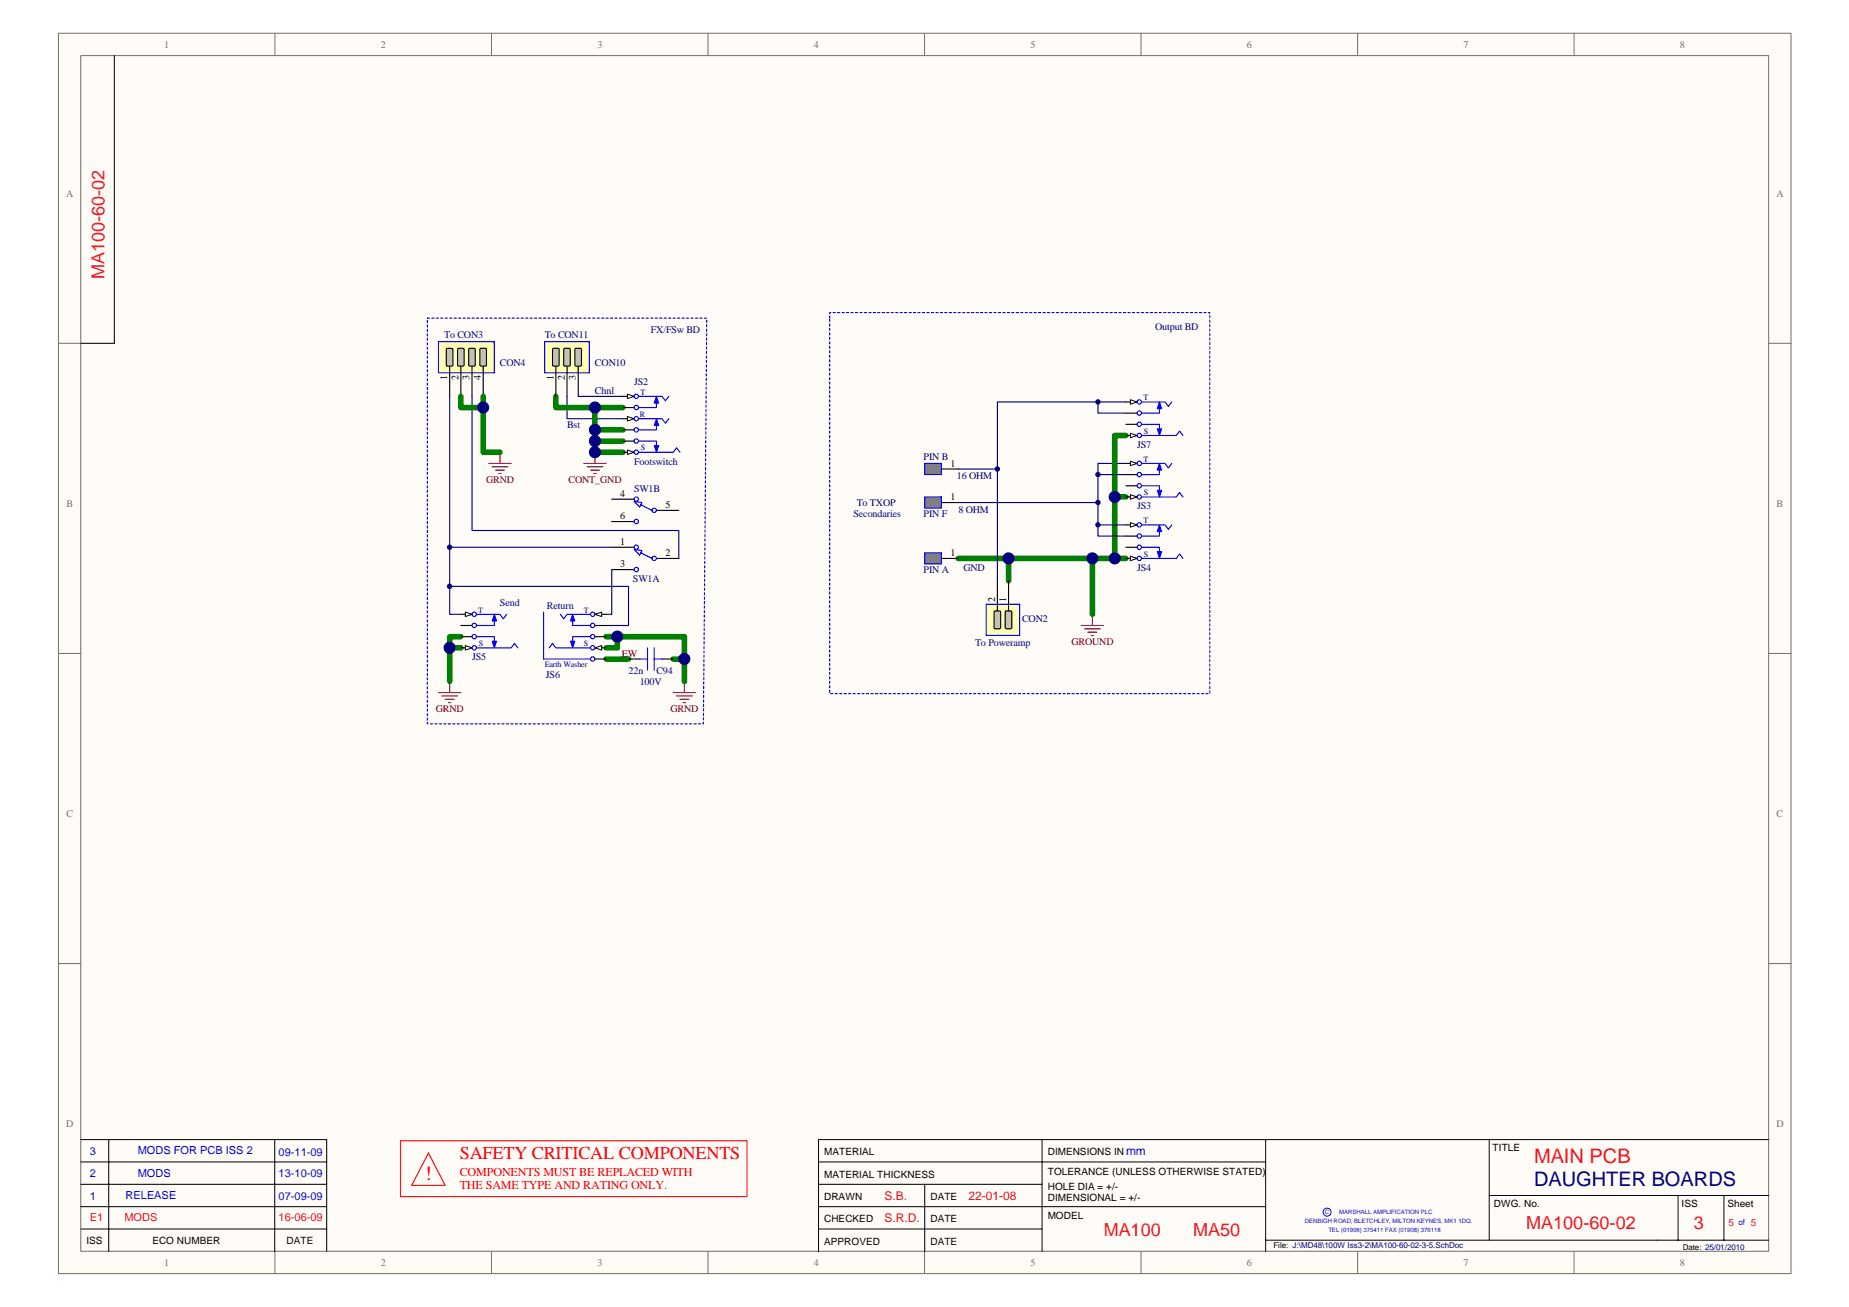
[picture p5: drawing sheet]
<svg xmlns="http://www.w3.org/2000/svg" width="420mm" height="297mm" viewBox="0 0 420 297" stroke-linecap="round" stroke-linejoin="round" font-family="sans-serif">
<path d="M13.3 7.6h393.7v281.9h-393.7z" fill="#fffcf8"/>
<path d="M13.3 7.6h393.7v281.9h-393.7z" fill="none" stroke="#706f64" stroke-width=".23"/>
<path d="M18.4 12.7h383.5v271.7h-383.5z" fill="#fffcf8"/>
<g fill="none" stroke="#706f64" stroke-width=".23">
<path d="M18.4 12.6h383.5v271.8h-383.5zM62.5 7.5v5.1M111.7 7.5v5.1M160.9 7.5v5.1M210.1 7.5v5.1M259.3 7.5v5.1M308.5 7.5v5.1M357.7 7.5v5.1M13.3 78h5.1M401.9 78h5.1M13.3 148.5h5.1M401.9 148.5h5.1"/>
<path d="M13.3 219h5.1M401.9 219h5.1M62.5 284.4v5.1M111.7 284.4v5.1M160.9 284.4v5.1M210.1 284.4v5.1M259.3 284.4v5.1M308.5 284.4v5.1M357.7 284.4v5.1"/>
</g>
<g fill="none" stroke="#000" stroke-width=".23">
<path d="M26 12.6v65.4h-7.6M18.4 259h55.8v25.4M24.7 259v25.4M62.4 259v25.4M236.8 259v25.4M287.6 259h-101.6v25.4M338.4 259v22.9M401.9 259h-114.3v25.4M18.4 264.1h55.8M18.4 269.2h55.8M18.4 274.2h55.8M18.4 279.3h55.8"/>
<path d="M186 264.1h101.6M186 269.2h50.8M186 274.2h101.6M186 279.3h50.8M210.1 269.2v15.2M338.4 271.7h63.5M381.3 271.7v10.2M391.7 271.7v10.2M287.6 281.9h114.3"/>
</g>
<path d="M300.7 275.4a.9 .9 0 0 1 1.3-.7 .9 .9 0 0 1 0 1.5 .9 .9 0 0 1-1.3-.7" fill="none" stroke="#00f" stroke-width=".23"/>
<g fill="none" stroke="#800000" stroke-width=".25">
<path d="M111.1 105.3h5.1M111.8 106.1h3.6M112.6 106.8h2M113.4 107.6h.5M113.6 102.8v2.5M132.7 105.3h5M133.4 106.1h3.6M134.2 106.8h2M134.9 107.6h.6M135.2 102.8v2.5M99.6 157.4h5.1M100.4 158.2h3.6"/>
<path d="M101.2 158.9h2M101.9 159.7h.5M102.2 154.9v2.5M153 157.4h5.1M153.7 158.2h3.6M154.5 158.9h2M155.3 159.7h.5M155.5 154.9v2.5"/>
</g>
<path d="M126.3 90.1v2.5h8.9M141.6 97.7h-6.4v2.5M141.6 92.6h-6.4v5.1M141.6 100.2h-6.4v2.6h6.4M104.7 147.2h-2.5v7.7M104.7 144.7h-2.5v2.5M137.7 144.7h2.6v2.5h-2.6M137.7 149.8h5.1M140.3 144.7h15.2v5.1M153 149.8h2.5v5.1" fill="none" stroke="#008000" stroke-width="1.3"/>
<path d="M128.9 90.1v5.1h12.7M131.4 90.1h10.2M104.7 139.6h-2.5v-6.3h40.6v8.9h-5.1" fill="none" stroke="#000080" stroke-width=".25"/>
<path d="M97.1 72.3h63.5l-.8 92.2h-62.7v-92.2" fill="none" stroke="#00f" stroke-width=".25" stroke-dasharray=".5 .5"/>
<path d="M142.8 149.8h2.6M150.4 149.8h2.6" fill="none" stroke="#000" stroke-width=".25"/>
<path d="M145.4 149.8h1.7M147.1 147.2v5.1M148.7 147.2v5.1M148.7 149.8h1.7" fill="none" stroke="#00f" stroke-width=".25"/>
<path d="M99.6 77.6v7.1h12.7v-7.1z" fill-rule="evenodd" fill="#ffffb0" stroke="#00f" stroke-width=".25"/>
<path d="M102.2 83.2v6.9M104.7 83.2v6.9" fill="none" stroke="#000" stroke-width=".25"/>
<g fill="#c0c0c0" stroke="#000" stroke-width=".25">
<path d="M101.5 79.2h1.2l.2 .2v3.6l-.2 .2h-1l-.3-.2v-3.6z" fill-rule="evenodd"/>
<path d="M104 79.3l1.2-.1 .3 .2v3.6l-.3 .2h-1l-.2-.2z" fill-rule="evenodd"/>
</g>
<path d="M107.3 83.2v6.9" fill="none" stroke="#000" stroke-width=".25"/>
<path d="M106.6 79.2h1.1l.3 .2v3.6l-.3 .2h-.9l-.3-.2v-3.6z" fill-rule="evenodd" fill="#c0c0c0" stroke="#000" stroke-width=".25"/>
<path d="M109.8 83.2v6.9" fill="none" stroke="#000" stroke-width=".25"/>
<path d="M109.2 79.2h1.1l.2 .2v3.6l-.2 .2h-1l-.3-.2v-3.6z" fill-rule="evenodd" fill="#c0c0c0" stroke="#000" stroke-width=".25"/>
<path d="M123.8 77.6v7.1h10.1v-7.1z" fill-rule="evenodd" fill="#ffffb0" stroke="#00f" stroke-width=".25"/>
<path d="M126.3 83.2v6.9M128.9 83.2v6.9" fill="none" stroke="#000" stroke-width=".25"/>
<g fill="#c0c0c0" stroke="#000" stroke-width=".25">
<path d="M125.7 79.2h1.1l.3 .2v3.6l-.3 .2h-1l-.3-.2v-3.6z" fill-rule="evenodd"/>
<path d="M128.2 79.2h1.1l.3 .2v3.6l-.3 .2h-1l-.2-.2v-3.6z" fill-rule="evenodd"/>
</g>
<path d="M131.4 83.2v6.9" fill="none" stroke="#000" stroke-width=".25"/>
<path d="M130.7 79.3l1.2-.1 .2 .2v3.6l-.2 .2h-1l-.3-.2z" fill-rule="evenodd" fill="#c0c0c0" stroke="#000" stroke-width=".25"/>
<path d="M102.2 90.1v34.3h36.8M107.3 90.1v30.5h47v6.3M255.9 91.4h-29.3v15.2h-8.8M217.8 114.2h31.7M226.6 106.6v25.4M255.9 105.3h-6.4v14h6.4M102.2 124.4v8.9" fill="none" stroke="#000080" stroke-width=".25"/>
<path d="M248.2 139.6v2.6M245.7 142.2h5.1M246.5 142.9h3.5M247.2 143.7h2M248 144.4h.5" fill="none" stroke="#800000" stroke-width=".25"/>
<path d="M255.9 99h-2.6v13.9M255.9 112.9h-2.6v14M217.8 126.9h30.4v12.7M229.2 126.9v5.1M248.2 126.9h7.7" fill="none" stroke="#008000" stroke-width="1.3"/>
<path d="M188.5 72.3v-1.3h86.4v86.6h-86.4v-85.3" fill="none" stroke="#00f" stroke-width=".25" stroke-dasharray=".5 .5"/>
<path d="M224.1 137.3v7.1h7.6v-7.1z" fill-rule="evenodd" fill="#ffffb0" stroke="#00f" stroke-width=".25"/>
<path d="M226.6 132v6.9M229.2 132v6.9" fill="none" stroke="#000" stroke-width=".25"/>
<g fill="#c0c0c0" stroke="#000" stroke-width=".25">
<path d="M228.5 139l.2-.1 1.2 .1v3.6l-.2 .3h-1l-.3-.3z" fill-rule="evenodd"/>
<path d="M226 138.9l1.3 .1 .1 3.6-.3 .3h-1l-.2-.3v-3.5z" fill-rule="evenodd"/>
</g>
<path d="M255.9 105.3h2.5" fill="none" stroke="#000" stroke-width=".25"/>
<path d="M256.9 104.8l1.5 .5-1.5 .5z" fill="#fffcf8" stroke="#000" stroke-width=".23"/>
<g fill="none" stroke="#00f" stroke-width=".25">
<path d="M259.4 105.3h5.3l.8 1 .8-1"/>
<circle cx="258.9" cy="105.3" r=".5"/>
</g>
<path d="M255.9 112.9h2.5" fill="none" stroke="#000" stroke-width=".25"/>
<path d="M256.9 112.4l1.5 .5-1.5 .6z" fill="#fffcf8" stroke="#000" stroke-width=".23"/>
<g fill="none" stroke="#00f" stroke-width=".25">
<path d="M259.4 112.9h7.9l.7-1 .8 1M259.4 110.4h4.1v1.8M263.5 106.1v1.8h-4.1"/>
<circle cx="258.9" cy="107.9" r=".5"/>
<circle cx="258.9" cy="110.4" r=".5"/>
<circle cx="258.9" cy="112.9" r=".5"/>
</g>
<path d="M255.9 110.4h2.5M255.9 107.9h2.5M255.9 119.3h2.5" fill="none" stroke="#000" stroke-width=".25"/>
<g fill="#00f" stroke="#00f" stroke-width=".23">
<path d="M263 111.4h1l-.5 1.5z"/>
<path d="M263.5 105.3l.5 1.5h-1z"/>
</g>
<path d="M256.9 118.8l1.5 .5-1.5 .5z" fill="#fffcf8" stroke="#000" stroke-width=".23"/>
<g fill="none" stroke="#00f" stroke-width=".25">
<path d="M259.4 119.3h5.3l.8 1 .8-1"/>
<circle cx="258.9" cy="119.3" r=".5"/>
</g>
<path d="M255.9 126.9h2.5" fill="none" stroke="#000" stroke-width=".25"/>
<path d="M256.9 126.4l1.5 .5-1.5 .5z" fill="#fffcf8" stroke="#000" stroke-width=".23"/>
<g fill="none" stroke="#00f" stroke-width=".25">
<path d="M259.4 126.9h7.9l.7-1 .8 1M259.4 124.4h4.1v1.8M263.5 120.1v1.7h-4.1"/>
<circle cx="258.9" cy="126.9" r=".5"/>
<circle cx="258.9" cy="124.4" r=".5"/>
<circle cx="258.9" cy="121.8" r=".5"/>
</g>
<path d="M255.9 91.4h2.5M255.9 124.4h2.5M255.9 121.8h2.5" fill="none" stroke="#000" stroke-width=".25"/>
<g fill="#00f" stroke="#00f" stroke-width=".23">
<path d="M263 125.4h1l-.5 1.5z"/>
<path d="M263.5 119.3l.5 1.5h-1z"/>
</g>
<path d="M256.9 90.8l1.5 .6-1.5 .5z" fill="#fffcf8" stroke="#000" stroke-width=".23"/>
<g fill="none" stroke="#00f" stroke-width=".25">
<path d="M259.4 91.4h5.3l.8 1 .8-1"/>
<circle cx="258.9" cy="91.3" r=".5"/>
</g>
<path d="M255.9 99h2.5" fill="none" stroke="#000" stroke-width=".25"/>
<path d="M256.9 98.5l1.5 .5-1.5 .5z" fill="#fffcf8" stroke="#000" stroke-width=".23"/>
<g fill="none" stroke="#00f" stroke-width=".25">
<path d="M259.4 99h7.9l.7-1 .8 1M259.4 96.4h4.1v1.8M263.5 92.1v1.8h-4.1"/>
<circle cx="258.9" cy="99" r=".5"/>
<circle cx="258.9" cy="93.9" r=".5"/>
<circle cx="258.9" cy="96.4" r=".5"/>
</g>
<path d="M255.9 96.4h2.5M255.9 93.9h2.5M104.7 139.6h2.6" fill="none" stroke="#000" stroke-width=".25"/>
<g fill="#00f" stroke="#00f" stroke-width=".23">
<path d="M263 97.5h1l-.5 1.5z"/>
<path d="M263.5 91.4l.5 1.5h-1z"/>
</g>
<path d="M105.7 139.1l1.6 .5-1.6 .5z" fill="#fffcf8" stroke="#000" stroke-width=".23"/>
<g fill="none" stroke="#00f" stroke-width=".25">
<path d="M108.3 139.6h5.3l.8 1 .7-1"/>
<circle cx="107.8" cy="139.6" r=".5"/>
</g>
<path d="M104.7 147.2h2.6" fill="none" stroke="#000" stroke-width=".25"/>
<path d="M105.7 146.7l1.6 .5-1.6 .5z" fill="#fffcf8" stroke="#000" stroke-width=".23"/>
<g fill="none" stroke="#00f" stroke-width=".25">
<path d="M108.3 147.2h7.9l.7-1 .8 1M108.3 144.7h4v1.8M112.3 140.4v1.8h-4"/>
<circle cx="107.8" cy="142.1" r=".5"/>
<circle cx="107.8" cy="144.7" r=".5"/>
<circle cx="107.8" cy="147.2" r=".5"/>
</g>
<path d="M141.6 95.2h2.5M104.7 144.7h2.6M104.7 142.2h2.6" fill="none" stroke="#000" stroke-width=".25"/>
<g fill="#00f" stroke="#00f" stroke-width=".23">
<path d="M111.8 145.7h1l-.5 1.5z"/>
<path d="M112.3 139.6l.5 1.5h-1z"/>
</g>
<path d="M142.6 94.7l1.5 .5-1.5 .5z" fill="#fffcf8" stroke="#000" stroke-width=".23"/>
<g fill="none" stroke="#00f" stroke-width=".25">
<path d="M145.1 95.2h5.3l.8 1 .8-1"/>
<circle cx="144.6" cy="95.2" r=".5"/>
</g>
<path d="M141.6 102.8h2.5" fill="none" stroke="#000" stroke-width=".25"/>
<path d="M142.6 102.3l1.5 .5-1.5 .5z" fill="#fffcf8" stroke="#000" stroke-width=".23"/>
<g fill="none" stroke="#00f" stroke-width=".25">
<path d="M149.2 95.9v1.8h-4.1M145.1 102.8h7.9l.7-1 .8 1M145.1 100.2h4.1v1.8"/>
<circle cx="144.6" cy="97.7" r=".5"/>
<circle cx="144.6" cy="100.2" r=".5"/>
<circle cx="144.6" cy="102.8" r=".5"/>
</g>
<path d="M141.6 97.7h2.5M141.6 90.1h2.5M141.6 100.2h2.5" fill="none" stroke="#000" stroke-width=".25"/>
<g fill="#00f" stroke="#00f" stroke-width=".23">
<path d="M148.7 101.3h1l-.5 1.5z"/>
<path d="M149.2 95.2l.5 1.5h-1z"/>
</g>
<path d="M142.6 89.6l1.5 .5-1.5 .5z" fill="#fffcf8" stroke="#000" stroke-width=".23"/>
<g fill="none" stroke="#00f" stroke-width=".25">
<path d="M145.1 90.1h5.3l.8 1 .8-1M149.2 90.8v1.8h-4.1"/>
<circle cx="144.6" cy="92.6" r=".5"/>
<circle cx="144.6" cy="90.1" r=".5"/>
</g>
<path d="M141.6 92.6h2.5M213.9 126.9h3.9" fill="none" stroke="#000" stroke-width=".25"/>
<path d="M149.2 90.1l.5 1.5h-1z" fill="#00f" stroke="#00f" stroke-width=".23"/>
<path d="M210.1 125.6v2.6h3.8v-2.6z" fill-rule="evenodd" fill="#808080" stroke="#00f" stroke-width=".25"/>
<path d="M213.9 106.6h3.9" fill="none" stroke="#000" stroke-width=".25"/>
<path d="M210.1 105.3v2.5h3.8v-2.5z" fill-rule="evenodd" fill="#808080" stroke="#00f" stroke-width=".25"/>
<path d="M213.9 114.2h3.9" fill="none" stroke="#000" stroke-width=".25"/>
<path d="M210.1 112.9v2.6h3.8v-2.6z" fill-rule="evenodd" fill="#808080" stroke="#00f" stroke-width=".25"/>
<path d="M139 113.5h5.1M139 118.5h5.1M149.2 116h5.1M135.2 139.6h2.5M139 124.4h5.1M139 129.5h5.1M149.2 126.9h5.1" fill="none" stroke="#000" stroke-width=".25"/>
<g fill="none" stroke="#00f" stroke-width=".25">
<path d="M144.1 114l1.8 .2-.5 1zM145.6 114.7l2.6 1.3M144.1 124.9l1.8 .2-.5 1.1zM145.6 125.6l2.6 1.3"/>
<circle cx="144.6" cy="113.4" r=".5"/>
<circle cx="144.6" cy="118.5" r=".5"/>
<circle cx="148.7" cy="116" r=".5"/>
<circle cx="144.6" cy="129.4" r=".5"/>
<circle cx="144.6" cy="124.4" r=".5"/>
<circle cx="148.7" cy="126.9" r=".5"/>
</g>
<path d="M109.8 90.1v12.7h3.8" fill="none" stroke="#008000" stroke-width="1.3"/>
<path d="M249.5 91.4v2.5h6.4M249.5 119.3v2.5h6.4M249.5 107.9h6.4" fill="none" stroke="#000080" stroke-width=".25"/>
<path d="M135.2 139.6l1.5-.5v1z" fill="#fffcf8" stroke="#000" stroke-width=".23"/>
<path d="M135.2 149.8h2.5M135.2 147.2h2.5" fill="none" stroke="#000" stroke-width=".25"/>
<g fill="none" stroke="#00f" stroke-width=".25">
<path d="M127.3 139.6l.8 1 .8-1h5.3M123.5 149.8h10.7"/>
<circle cx="134.7" cy="139.6" r=".5"/>
<circle cx="134.7" cy="149.8" r=".5"/>
</g>
<path d="M135.2 147.2l1.5-.5v1z" fill="#fffcf8" stroke="#000" stroke-width=".23"/>
<g fill="none" stroke="#00f" stroke-width=".25">
<path d="M123.5 139.1v10.7M124.8 147.2l.7-1 .8 1h7.9M130.1 140.4v1.8h4.1M134.2 144.7h-4.1v1.8"/>
<circle cx="134.7" cy="144.7" r=".5"/>
<circle cx="134.7" cy="142.1" r=".5"/>
<circle cx="134.7" cy="147.2" r=".5"/>
</g>
<path d="M135.2 144.7h2.5M135.2 142.2h2.5" fill="none" stroke="#000" stroke-width=".25"/>
<g fill="#00f" stroke="#00f" stroke-width=".23">
<path d="M129.6 145.7h1l-.5 1.5z"/>
<path d="M130.1 139.6l.5 1.5h-1z"/>
</g>
<path d="M139 129.5v10.1h-1.3" fill="none" stroke="#000080" stroke-width=".25"/>
<path d="M104.7 90.1v2.5h5.1" fill="none" stroke="#008000" stroke-width="1.3"/>
<path d="M91 259.2h78.7v12.7h-78.7zM97.4 262l3.8 7.4h-7.7z" fill="none" stroke="#f00" stroke-width=".25"/>
<g fill="#000080" stroke="#000080" stroke-width=".23">
<circle cx="102.2" cy="147.2" r="1.26"/>
<circle cx="102.2" cy="133.3" r=".5"/>
<circle cx="102.2" cy="124.4" r=".5"/>
<circle cx="109.8" cy="92.6" r="1.26"/>
<circle cx="135.2" cy="102.8" r="1.26"/>
<circle cx="135.2" cy="100.2" r="1.26"/>
<circle cx="135.2" cy="97.7" r="1.26"/>
<circle cx="135.2" cy="92.6" r="1.26"/>
<circle cx="140.3" cy="144.7" r="1.26"/>
<circle cx="155.5" cy="149.8" r="1.26"/>
<circle cx="226.6" cy="106.6" r=".5"/>
<circle cx="229.2" cy="126.9" r="1.26"/>
<circle cx="248.2" cy="126.9" r="1.26"/>
<circle cx="249.5" cy="119.3" r=".5"/>
<circle cx="249.5" cy="114.2" r=".5"/>
<circle cx="249.5" cy="107.9" r=".5"/>
<circle cx="249.5" cy="91.3" r=".5"/>
<circle cx="253.3" cy="126.9" r="1.26"/>
<circle cx="253.3" cy="112.9" r="1.26"/>
</g>
<text font-size="4.6" fill="#f00" x="96.6" y="268.1">!</text>
<text font-size="4.5" fill="#ee0e22" x="348.6" y="264.4">MAIN PCB</text>
<text font-size="4.5" fill="#000080" x="348.6" y="269.4">DAUGHTER BOARDS</text>
<g font-size="4.1" fill="#ee0e22">
<text x="23.8" y="63.4" transform="rotate(-90 23.8 63.4)">MA100-60-02</text>
<text x="250.8" y="281">MA100</text>
<text x="271.1" y="281">MA50</text>
<text x="346.8" y="279.2">MA100-60-02</text>
<text x="384.9" y="279.2">3</text>
</g>
<text font-size="4.1" fill="#f00" x="104.5" y="263.4">SAFETY CRITICAL COMPONENTS</text>
<g font-size="2.8" fill="#f00">
<text x="104.5" y="267.2">COMPONENTS MUST BE REPLACED WITH</text>
<text x="104.5" y="270.3">THE SAME TYPE AND RATING ONLY.</text>
</g>
<text font-size="2.7" fill="#00f" x="255.9" y="262.5">mm</text>
<g font-size="2.7" fill="#ee0e22">
<text x="201" y="272.6">S.B.</text>
<text x="220.1" y="272.6">22-01-08</text>
<text x="201" y="277.7">S.R.D.</text>
</g>
<g font-size="2.5" fill="#00f">
<text x="20.4" y="262.5">3</text>
<text x="31.3" y="262.3">MODS FOR PCB ISS 2</text>
<text x="63.3" y="262.8">09-11-09</text>
<text x="20.4" y="267.6">2</text>
<text x="31.3" y="267.6">MODS</text>
<text x="63.3" y="267.6">13-10-09</text>
<text x="20.4" y="272.7">1</text>
<text x="28.5" y="272.4">RELEASE</text>
<text x="63.3" y="272.7">07-09-09</text>
</g>
<g font-size="2.5" fill="#ee0e22">
<text x="20.4" y="277.5">E1</text>
<text x="28.3" y="277.5">MODS</text>
<text x="63.3" y="277.5">16-06-09</text>
</g>
<g font-size="2.3" fill="#706f64">
<text x="37.3" y="10.8">1</text>
<text x="86.5" y="10.8">2</text>
<text x="135.8" y="10.8">3</text>
<text x="184.9" y="10.8">4</text>
<text x="234.2" y="10.8">5</text>
<text x="283.3" y="10.8">6</text>
<text x="332.6" y="10.8">7</text>
<text x="381.8" y="10.8">8</text>
<text x="15" y="44.7">A</text>
<text x="403.7" y="44.7">A</text>
<text x="15.1" y="115.2">B</text>
<text x="403.7" y="115.2">B</text>
<text x="15.1" y="185.7">C</text>
<text x="403.7" y="185.7">C</text>
<text x="15" y="256.2">D</text>
<text x="403.7" y="256.2">D</text>
<text x="37.3" y="287.7">1</text>
<text x="86.5" y="287.7">2</text>
<text x="135.8" y="287.7">3</text>
<text x="184.9" y="287.7">4</text>
<text x="234.2" y="287.7">5</text>
<text x="283.3" y="287.7">6</text>
<text x="332.6" y="287.7">7</text>
<text x="381.8" y="287.7">8</text>
</g>
<g font-size="2.3" fill="#000080">
<text x="100.9" y="76.9">To CON3</text>
<text x="123.8" y="76.9">To CON11</text>
<text x="147.9" y="75.6">FX/FSw BD</text>
<text x="262.5" y="75.1">Output BD</text>
<text x="113.6" y="83.2">CON4</text>
<text x="135.2" y="83.2">CON10</text>
<text x="135.2" y="89.6">Chnl</text>
<text x="144.1" y="87.5">JS2</text>
<text x="128.9" y="97.2">Bst</text>
<text x="258.4" y="101.8">JS7</text>
<text x="144.1" y="105.6">Footswitch</text>
<text x="209.9" y="104.6">PIN B</text>
<text x="144.1" y="111.9">SW1B</text>
<text x="217.4" y="108.9">16 OHM</text>
<text x="194" y="117.5">Secondaries</text>
<text x="194.7" y="115">To TXOP</text>
<text x="209.9" y="117.5">PIN F</text>
<text x="217.8" y="116.5">8 OHM</text>
<text x="258.4" y="115.7">JS3</text>
<text x="209.9" y="130.2">PIN A</text>
<text x="218.9" y="129.7">GND</text>
<text x="258.4" y="129.7">JS4</text>
<text x="113.6" y="137.8">Send</text>
<text x="143.8" y="132.2">SW1A</text>
<text x="124.3" y="138.3">Return</text>
<text x="232.3" y="141.4">CON2</text>
<text x="221.6" y="146.7">To Poweramp</text>
<text x="107.3" y="150">JS5</text>
<text x="124" y="154.1">JS6</text>
<text x="142.8" y="153.1">22n</text>
<text x="145.4" y="155.6">100V</text>
<text x="149.2" y="153.1">C94</text>
</g>
<g font-size="2.3">
<text x="101.6" y="86.4" transform="rotate(-90 101.6 86.4)">1</text>
<text x="104.2" y="86.4" transform="rotate(-90 104.2 86.4)">2</text>
<text x="106.7" y="86.4" transform="rotate(-90 106.7 86.4)">3</text>
<text x="109.3" y="86.4" transform="rotate(-90 109.3 86.4)">4</text>
<text x="125.8" y="86.4" transform="rotate(-90 125.8 86.4)">1</text>
<text x="128.3" y="86.4" transform="rotate(-90 128.3 86.4)">2</text>
<text x="130.9" y="86.4" transform="rotate(-90 130.9 86.4)">3</text>
<text x="216" y="106.1">1</text>
<text x="141" y="112.9">4</text>
<text x="216" y="113.7">1</text>
<text x="141" y="118">6</text>
<text x="151.2" y="115.5">5</text>
<text x="141" y="123.9">1</text>
<text x="141" y="128.9">3</text>
<text x="151.2" y="126.4">2</text>
<text x="216" y="126.4">1</text>
<text x="226.1" y="136.8" transform="rotate(-90 226.1 136.8)">2</text>
<text x="228.7" y="136.8" transform="rotate(-90 228.7 136.8)">1</text>
<text x="187.3" y="262.6">MATERIAL</text>
<text x="238.1" y="262.6">DIMENSIONS IN</text>
<text x="339.2" y="261.6">TITLE</text>
<text x="187.3" y="267.7">MATERIAL THICKNESS</text>
<text x="238.1" y="267.1">TOLERANCE (UNLESS OTHERWISE STATED)</text>
<text x="187.3" y="272.7">DRAWN</text>
<text x="211.4" y="272.7">DATE</text>
<text x="238.1" y="270.4">HOLE DIA = +/-</text>
<text x="238.1" y="273">DIMENSIONAL = +/-</text>
<text x="339.4" y="274.3">DWG. No.</text>
<text x="382.1" y="274.3">ISS</text>
<text x="392.5" y="274.3">Sheet</text>
<text x="187.3" y="277.8">CHECKED</text>
<text x="211.4" y="277.8">DATE</text>
<text x="238.1" y="277.1">MODEL</text>
<text x="19.6" y="282.6">ISS</text>
<text x="34.6" y="282.6">ECO NUMBER</text>
<text x="65.1" y="282.6">DATE</text>
<text x="187.3" y="282.9">APPROVED</text>
<text x="211.4" y="282.9">DATE</text>
</g>
<g font-size="2.3" fill="#800000">
<text x="110.5" y="109.8">GRND</text>
<text x="129.2" y="109.8">CONT_GND</text>
<text x="141.3" y="149.3">EW</text>
<text x="243.5" y="146.7">GROUND</text>
<text x="99" y="161.9">GRND</text>
<text x="152.4" y="161.9">GRND</text>
</g>
<g font-size="2.3" fill="#ee0e22">
<text x="392.8" y="278.6">5</text>
<text x="397.9" y="278.6">5</text>
</g>
<g font-size="1.8" fill="#000080">
<text x="145.5" y="89.7">T</text>
<text x="145.4" y="94.8">R</text>
<text x="259.8" y="91">T</text>
<text x="259.9" y="98.6">S</text>
<text x="145.6" y="102.4">S</text>
<text x="259.8" y="104.9">T</text>
<text x="259.9" y="112.5">S</text>
<text x="259.8" y="118.9">T</text>
<text x="259.9" y="126.5">S</text>
<text x="108.7" y="139.2">T</text>
<text x="132.7" y="139.2">T</text>
<text x="108.8" y="146.8">S</text>
<text x="132.7" y="146.8">S</text>
<text x="123.8" y="151.7">Earth Washer</text>
</g>
<text font-size="1.8" fill="#00f" x="395.1" y="278.4">of</text>
<g font-size="1.8">
<text x="289.4" y="283.7">File: J:\MD48\100W Iss3-2\MA100-60-02-3-5.SchDoc</text>
<text x="382.4" y="284">Date: 25/01/2010</text>
</g>
<g font-size="1.4" fill="#00f">
<text x="301.1" y="276">C</text>
<text x="304.3" y="276">MARSHALL AMPLIFICATION PLC</text>
<text x="296.5" y="278">DENBIGH ROAD, BLETCHLEY, MILTON KEYNES, MK1 1DQ.</text>
<text x="301.8" y="280">TEL (01908) 375411 FAX (01908) 376118</text>
</g>
</svg>
